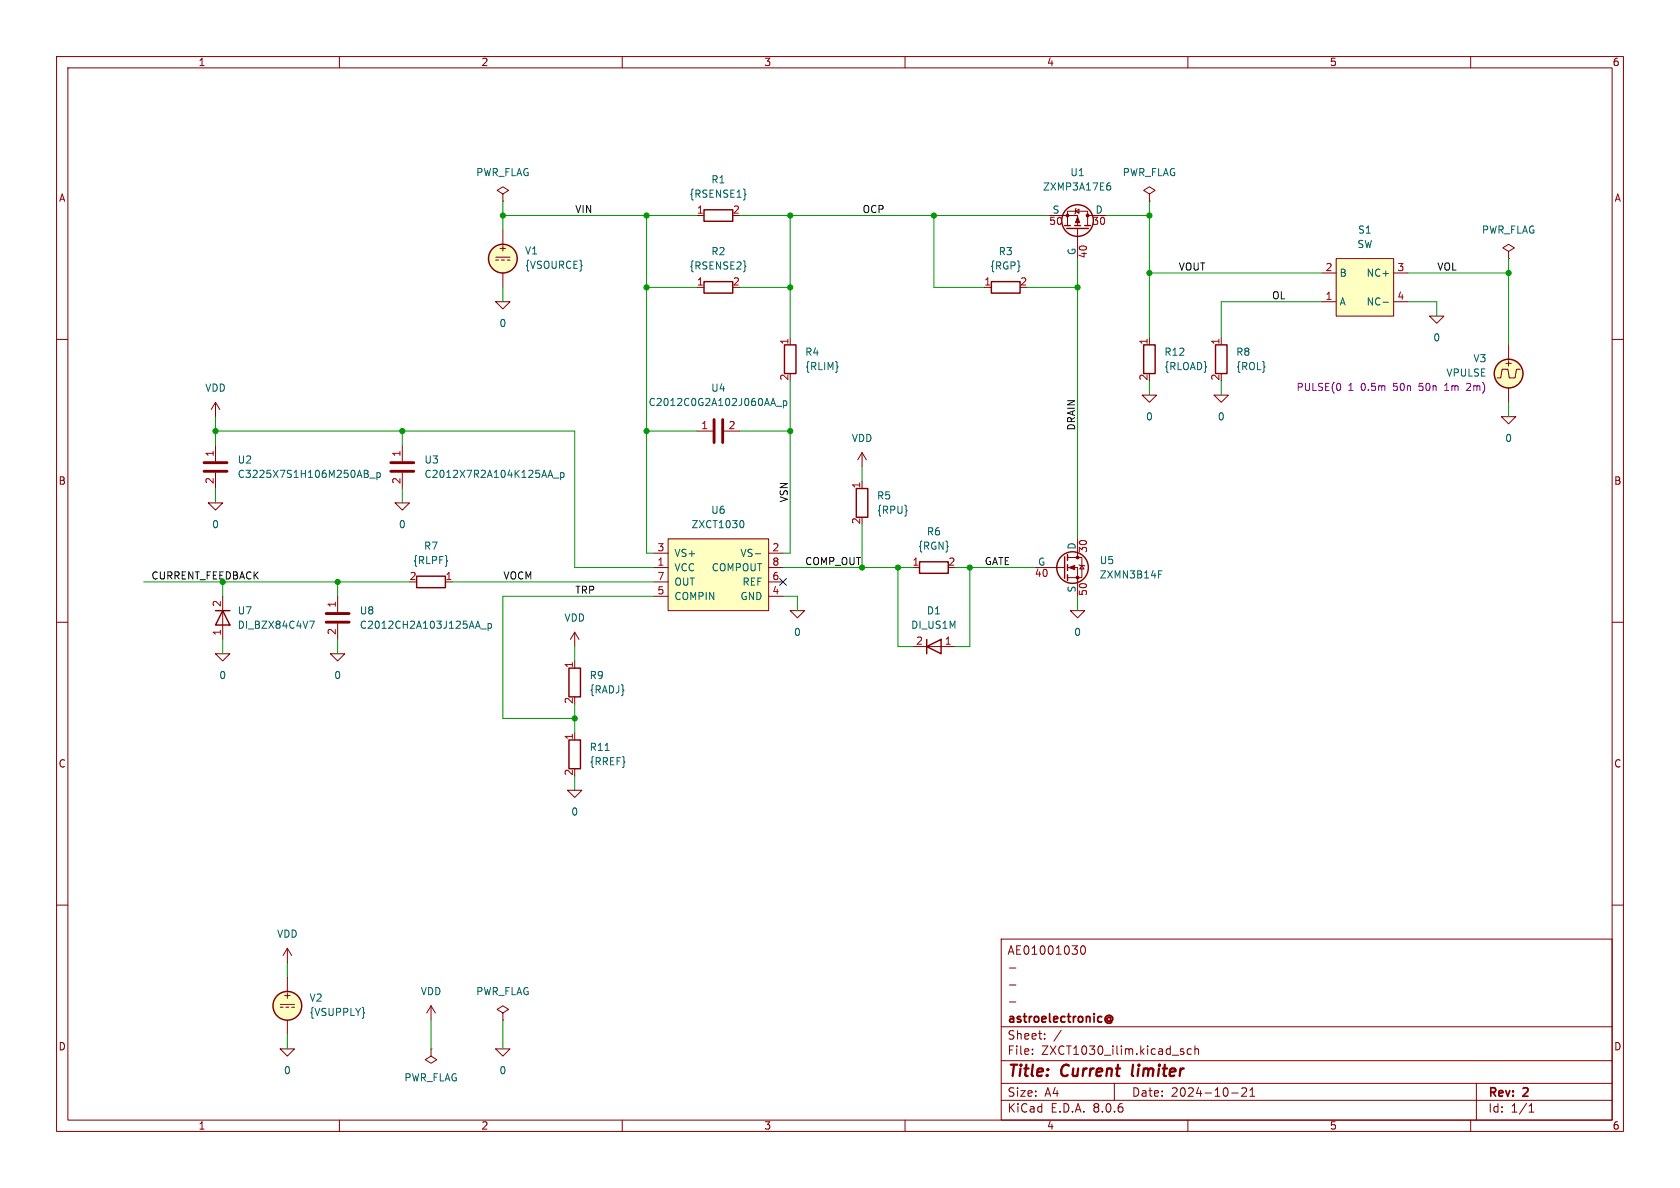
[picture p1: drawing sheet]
<svg xmlns="http://www.w3.org/2000/svg" width="297mm" height="210mm" viewBox="0 0 297 210" stroke-linecap="round" stroke-linejoin="round" font-family="sans-serif">
<g fill="none" stroke="#840000" stroke-width=".18">
<path d="M10 10h277v190h-277zM12 12h273v186h-273zM60 10v2M110 10v2M160 10v2M210 10v2M260 10v2M88.9 34.3l1-.6-1-.7-1 .7 1 .6v1.3M88.9 35.6h.1M123.2 38.1h1.3M185.4 38.1h5.1v1.8M188.7 39.9v-2.6h3.6v2.6"/>
<path d="M190.1 37.3l.7-.3v.7zM190.2 36.8l-.1 .2v.7l-.1 .1M192.3 38.1h3.3M203.2 34.3l1-.6-1-.7-1 .7 1 .6v1.3M203.2 35.6h.1M10 60h2M87.6 53.3h2.6l-1.3 1.3zM87.6 45.5h2.6M87.6 46h.5M88.6 46h.6M88.9 40.6v2.6M88.9 48.3v2.5"/>
<path d="M89.7 46h.5M123.2 50.8h1.3M139.7 59.7v1.3M174 50.8h1.3M190.5 40.4v5.3M203.2 59.7v1.3M285 60h2M38.1 71.1v2.6M38.1 78.7v2.8M38.1 71.1l-.8 1.3M38.1 71.1l.8 1.3M71.1 78.7v2.8"/>
<path d="M123.2 76.2h2.8M128 76.2h2.8M265.4 73.7h2.6l-1.3 1.2zM266.7 61v2.5M266.7 68.6v2.5M268.7 65.3h-.6l-.3 1.5h-1l-.2-1.5h-1l-.3 1.5h-.6M36.8 88.9h2.6l-1.3 1.3zM38.1 83.6v2.8M69.8 88.9h2.6l-1.3 1.3zM71.1 83.6v2.8M152.4 85.1v1.3M188.7 98.6h2.6v3.5h-2.6"/>
<path d="M190.5 95.3v3.3M190.8 99.8l.1 .1h.7l.2 .2M191.3 99.9l.3 .7h-.7zM10 110h2M78.7 102.9h1.3M139.7 108h2.5l-1.2 1.2zM161.3 100.3h1.3M161.3 114.3h7.6M182.9 100.3h5.3M188.7 100.3h1.8v5.1M285 110h2M10 160h2"/>
<path d="M285 160h2M177 166h108v32h-108zM178.5 177.1h1.1M178.5 174.1h1.1M178.5 171.1h1.1M191.2 167.3l.2-.1a.81 .81 0 0 1 .6 .6 .81 .81 0 0 1-.3 .8l-.2 .1a.81 .81 0 0 1-.3-1.4zM60 198v2M110 198v2M160 198v2M177 194.5h108M177 191.5h108M177 187.5h108"/>
<path d="M177 181.5h108M182.5 186.3v.1M182.5 185.5v.1M184.7 183.6v.1M184.7 182.8v.1M187.6 182.1l-1.3 2M197 191.5v3M208.9 185.9l.3 .1 .1 .2-.2 .2h-.3M208.9 185.4l.3 .1M210 198v2M210.6 185.5l-.4-.1-.3 .3v.4l.1 .2h.6M211.2 185.5l.3-.1 .3 .1 .1 .9"/>
<path d="M211.2 184.9v1.5M217.7 193.2h1.2M219.5 192.4l.6-.1 .2 .1 .1 .3-.9 1.1h.9M221 193.8h.8M221 192.7l.4-.4v1.5M260 198v2M261 191.5v6.5M270.3 196.6h.9M270.3 195.5l.4-.4v1.5"/>
</g>
<path d="M200.3 188.2l-.1 1.9" fill="none" stroke="#840000" stroke-width=".4"/>
<path d="M195.6 179.7a.61 .61 0 0 1 .9-.1 .61 .61 0 0 1 0 .9l-.2-.1M196.3 180a.36 .36 0 0 0-.5-.1 .36 .36 0 0 0 0 .6 .36 .36 0 0 0 .5-.1M196.3 179.8v.6M195.6 180.7a.69 .69 0 0 0 1 0" fill="none" stroke="#840000" stroke-width=".3"/>
<path d="M126.2 74.2v4M127.8 74.2v4M36.1 83.3h4M36.1 81.8h4M69.1 83.3h4.1M69.1 81.8h4.1" fill="none" stroke="#840000" stroke-width=".51"/>
<g fill="none" stroke="#006464" stroke-width=".18">
<path d="M131.7 34.3l.2 .1h-.2M195.9 32.8h.2l.3 .3-.1 .4-.4 .1M196 32.3h.2M131.7 47l.2 .1h-.2M137.2 71.8h1M138.5 70.9v1.2M138.5 70.9h.4l.2 .2-.1 .5h-.5M64.8 83.7l.3 .3v.3l-.2 .1M64.9 83.2l.2 .2-.2 .3M65.4 84.5h.9M66.6 83.6h.4l.2 .2-.1 .5h-.5M66.6 83.6v1.2"/>
<path d="M97.3 83.1l.4 1.3M97.8 84.5h1M99.1 83.6v1.2M99.1 83.6h.4l.2 .2-.1 .5h-.5M204.8 101.5h.4M204.8 100.9h.6"/>
</g>
<g fill="none" stroke="#840000" stroke-width=".25">
<path d="M124.5 37.1h5v2h-5zM188.2 39.9h1M190 39.9h1M191.8 39.9h1M124.5 49.8h5v2h-5zM175.3 49.8h5v2h-5zM188.6 40.4h3.8M138.7 61h2v5h-2zM202.2 61h2v5h-2zM151.4 86.4h2v5h-2zM162.6 99.3h5v2h-5zM188.2 98.4v3.8"/>
<path d="M188.7 98v1.1M188.7 99.8v1M73.7 101.9h5v2h-5zM163.8 114.3l2.6-1.3v2.6zM163.8 113v2.6M188.7 101.6v1"/>
<circle cx="190.5" cy="39" r="2.79"/>
<circle cx="88.9" cy="45.7" r="2.54"/>
<circle cx="266.7" cy="66" r="2.54"/>
<circle cx="189.6" cy="100.3" r="2.79"/>
</g>
<g fill="#ffffc2" stroke="#ffffc2" stroke-width=".18">
<circle cx="88.9" cy="45.7" r="2.54"/>
<circle cx="266.7" cy="66" r="2.54"/>
</g>
<path d="M255.4 69h.7M255.6 67.9l-.2 .2M259.8 67.8l-.5 .1M259.9 68.3l-.7 .7h.8" fill="none" stroke="#840084" stroke-width=".18"/>
<g fill="#840000" stroke="#840000" stroke-width=".18">
<path d="M190.5 38.4l.4 1h-.8z"/>
<path d="M189 100.3l1-.4v.8z"/>
<circle cx="188.7" cy="38.1" r=".25"/>
<circle cx="192.3" cy="38.1" r=".25"/>
<circle cx="190.5" cy="102.1" r=".25"/>
<circle cx="190.5" cy="98.6" r=".25"/>
</g>
<path d="M118.1 95.3h17.8v12.7h-17.8z" fill="#ffffc2"/>
<g fill="none" stroke="#840000" stroke-width=".18">
<path d="M215.9 59.7v1.3M266.7 44.5l1-.7-1-.6-1 .6 1 .7v1.2M266.7 45.7h.1M201.9 69.9h2.6l-1.3 1.2zM214.6 69.9h2.6l-1.3 1.2zM115.6 97.8h2.5M118.1 95.3h17.8v12.7h-17.8zM135.9 97.8h2.5M152.4 80l-.8 1.3M152.4 80v2.6M152.4 80l.8 1.3M38.1 115.6h2.5l-1.2 1.2z"/>
<path d="M39.4 105.4v7.6M58.4 115.6h2.6l-1.3 1.2zM59.7 105.4v2.8M59.7 110.2v2.8M101.6 111.8l-.8 1.2M101.6 111.8v2.5M101.6 116.8v1.3M101.6 111.8l.8 1.2M115.6 100.3h2.5M115.6 105.4h2.5M115.6 102.9h2.5M135.9 100.3h2.5"/>
<path d="M135.9 105.4h2.5M135.9 102.9h2.5M189.2 108h2.6l-1.3 1.2zM100.3 139.7h2.6l-1.3 1.3zM101.6 129.5v1.3M49.5 177.5h2.6M49.5 178.1h.5M50.5 178.1h.6M50.8 167.6l-.8 1.3M50.8 167.6v2.6M50.8 172.7v2.6M50.8 167.6l.8 1.3"/>
<path d="M51.6 178.1h.5M76.2 177.8l-.8 1.3M76.2 177.8v2.5M76.2 177.8l.8 1.3M88.9 179.1l1-.7-1-.6-1 .6 1 .7v1.2M49.5 185.4h2.6l-1.3 1.3zM50.8 180.3v2.6M76.2 185.4v1.3l1 .6-1 .7-1-.7 1-.6M76.2 185.4h.1M87.6 185.4h2.6l-1.3 1.3zM88.9 180.3h.1"/>
</g>
<path d="M131.2 92a.79 .79 0 0 1 0 1.3M133.5 97.9h1M54.7 109.8h.9l-.6 1.3M85 111.2h1M86.3 110.2v1.3M86.3 110.3l.4-.1 .2 .3-.1 .5h-.5M107 132.7h.7" fill="none" stroke="#006464" stroke-width=".18"/>
<g fill="none" stroke="#840000" stroke-width=".25">
<path d="M214.9 61h2v5h-2zM38.1 108h2.5M39.4 108l1.2 2.5h-2.5zM100.6 118.1h2v5.1h-2zM100.6 130.8h2v5.1h-2z"/>
<circle cx="50.8" cy="177.8" r="2.54"/>
</g>
<circle cx="50.8" cy="177.8" r="2.54" fill="#ffffc2" stroke="#ffffc2" stroke-width=".18"/>
<path d="M57.7 110h4M57.7 108.5h4" fill="none" stroke="#840000" stroke-width=".51"/>
<path d="M236.2 45.7h10.2v10.2h-10.2z" fill="#ffffc2"/>
<path d="M233.7 53.3h2.5M233.7 48.3h2.5M236.2 45.7h10.2v10.2h-10.2zM246.4 53.3h2.5M246.4 48.3h2.5M252.7 55.9h2.6l-1.3 1.3z" fill="none" stroke="#840000" stroke-width=".18"/>
<path d="M244.5 53.4h1" fill="none" stroke="#006464" stroke-width=".18"/>
<g fill="none" stroke="#009600" stroke-width=".18">
<path d="M88.9 38.1h34.3M88.9 35.6v5M114.3 38.1v59.7h1.3M130.8 38.1h54.6M139.7 38.1v21.6M165.1 38.1v12.7h8.9M195.6 38.1h7.6M203.2 35.6v24.1M88.9 50.8v2.5M114.3 50.8h8.9M130.8 50.8h8.9M181.6 50.8h8.9"/>
<path d="M190.5 45.7v49.6M203.2 48.3h30.5M233.7 53.3h-17.8v6.4M248.9 48.3h17.8M248.9 53.3h5.1v2.6M266.7 45.7v15.3M38.1 76.2h63.5v24.1h14M38.1 73.7v5M71.1 76.2v2.5M114.3 76.2h8.9M130.8 76.2h8.9M139.7 67.3v30.5h-1.3"/>
<path d="M203.2 67.3v2.6M215.9 67.3v2.6M266.7 71.1v2.6M38.1 86.4v2.5M71.1 86.4v2.5M152.4 82.6v2.5M152.4 92.7v7.6M25.4 102.9h47M39.4 102.9v2.5M39.4 113v2.6M59.7 102.9v2.5M59.7 113v2.6"/>
<path d="M80 102.9h35.6M101.6 114.3v2.5M115.6 105.4h-26.7v21.6h12.7M138.4 100.3h22.9M138.4 105.4h2.6v2.6M158.7 100.3v14h2.6M168.9 100.3h14M171.4 100.3v14h-2.5M190.5 105.4v2.6M101.6 124.5v5M101.6 137.2v2.5M50.8 170.2v2.5"/>
<path d="M50.8 182.9v2.5M76.2 180.3v5.1M88.9 180.3v5.1"/>
</g>
<path d="M137.8 102.3l1.2 1.2M139 102.3l-1.2 1.2" fill="none" stroke="#000084" stroke-width=".18"/>
<g fill="#009600" stroke="#009600" stroke-width=".18">
<circle cx="71.1" cy="76.2" r=".46"/>
<circle cx="59.7" cy="102.9" r=".46"/>
<circle cx="114.3" cy="38.1" r=".46"/>
<circle cx="114.3" cy="50.8" r=".46"/>
<circle cx="88.9" cy="38.1" r=".46"/>
<circle cx="139.7" cy="50.8" r=".46"/>
<circle cx="139.7" cy="76.2" r=".46"/>
<circle cx="114.3" cy="76.2" r=".46"/>
<circle cx="38.1" cy="76.2" r=".46"/>
<circle cx="158.7" cy="100.3" r=".46"/>
<circle cx="171.4" cy="100.3" r=".46"/>
<circle cx="165.1" cy="38.1" r=".46"/>
<circle cx="139.7" cy="38.1" r=".46"/>
<circle cx="190.5" cy="50.8" r=".46"/>
<circle cx="101.6" cy="127" r=".46"/>
<circle cx="203.2" cy="38.1" r=".46"/>
<circle cx="203.2" cy="48.3" r=".46"/>
<circle cx="266.7" cy="48.3" r=".46"/>
</g>
<g font-size="2.8" fill="#840000">
<text x="178" y="190.9">Title:</text>
<text x="187.7" y="190.9">Current</text>
<text x="200.9" y="190.9">limiter</text>
</g>
<g font-size="2.1" fill="#840000">
<text x="178" y="169">AE01001030</text>
<text x="178" y="184">Sheet:</text>
<text x="178" y="181.2">astroelectronic@</text>
<text x="178" y="186.7">File:</text>
<text x="184.1" y="186.7">ZXCT1030_ilim.kicad_sch</text>
<text x="178" y="196.9">KiCad</text>
<text x="178" y="194.1">Size:</text>
<text x="184.7" y="194.1">A4</text>
<text x="185.7" y="196.9">E.D.A.</text>
<text x="193.3" y="196.9">8.0.6</text>
<text x="200" y="194.1">Date:</text>
<text x="207" y="194.1">2024-10-21</text>
<text x="263" y="194.3">Rev:</text>
<text x="263" y="196.9">Id:</text>
<text x="267.1" y="196.9">1/1</text>
<text x="269.4" y="194.3">2</text>
</g>
<g font-size="1.8" fill="#840000">
<text x="35" y="11.9">1</text>
<text x="85" y="11.9">2</text>
<text x="135" y="11.9">3</text>
<text x="185" y="11.9">4</text>
<text x="235" y="11.9">5</text>
<text x="285" y="11.9">6</text>
<text x="10.3" y="35.9">A</text>
<text x="285.3" y="35.9">A</text>
<text x="88" y="44.7">+</text>
<text x="265.8" y="65">+</text>
<text x="10.3" y="85.9">B</text>
<text x="285.3" y="85.9">B</text>
<text x="10.3" y="135.9">C</text>
<text x="285.3" y="135.9">C</text>
<text x="49.9" y="176.8">+</text>
<text x="10.3" y="185.9">D</text>
<text x="285.3" y="185.9">D</text>
<text x="35" y="199.9">1</text>
<text x="85" y="199.9">2</text>
<text x="135" y="199.9">3</text>
<text x="185" y="199.9">4</text>
<text x="235" y="199.9">5</text>
<text x="285" y="199.9">6</text>
</g>
<g font-size="1.8" fill="#006464">
<text x="84.1" y="31.3">PWR_FLAG</text>
<text x="121.8" y="35.2">{RSENSE1}</text>
<text x="125.7" y="32.6">R1</text>
<text x="184.3" y="33.9">ZXMP3A17E6</text>
<text x="189.1" y="31.3">U1</text>
<text x="198.4" y="31.3">PWR_FLAG</text>
<text x="240" y="41.5">S1</text>
<text x="261.9" y="41.5">PWR_FLAG</text>
<text x="92.7" y="45.2">V1</text>
<text x="92.7" y="47.7">{VSOURCE}</text>
<text x="121.8" y="47.9">{RSENSE2}</text>
<text x="125.7" y="45.3">R2</text>
<text x="174.9" y="47.9">{RGP}</text>
<text x="176.5" y="45.3">R3</text>
<text x="239.9" y="44">SW</text>
<text x="236.7" y="49.1">B</text>
<text x="241.5" y="49.1">NC+</text>
<text x="88.2" y="58">0</text>
<text x="236.7" y="54.2">A</text>
<text x="241.5" y="54.2">NC-</text>
<text x="142.2" y="63.1">R4</text>
<text x="142.2" y="65.6">{RLIM}</text>
<text x="205.7" y="63.1">R12</text>
<text x="205.7" y="65.6">{RLOAD}</text>
<text x="218.4" y="63.1">R8</text>
<text x="218.4" y="65.6">{ROL}</text>
<text x="253.3" y="60.6">0</text>
<text x="260.4" y="64.2">V3</text>
<text x="36.2" y="69.4">VDD</text>
<text x="114.6" y="72">C2012C0G2A102J060AA_p</text>
<text x="125.6" y="69.4">U4</text>
<text x="255.6" y="66.8">VPULSE</text>
<text x="202.5" y="74.5">0</text>
<text x="215.2" y="74.5">0</text>
<text x="41.9" y="82.1">U2</text>
<text x="74.9" y="82.1">U3</text>
<text x="150.5" y="78.3">VDD</text>
<text x="266" y="78.3">0</text>
<text x="41.9" y="84.7">C3225X7S1H106M250AB_p</text>
<text x="74.9" y="84.7">C2012X7R2A104K125AA_p</text>
<text x="154.9" y="88.5">R5</text>
<text x="37.4" y="93.6">0</text>
<text x="70.4" y="93.6">0</text>
<text x="122.2" y="93.6">ZXCT1030</text>
<text x="125.6" y="91">U6</text>
<text x="154.9" y="91">{RPU}</text>
<text x="163.8" y="94.8">R6</text>
<text x="72.9" y="99.9">{RLPF}</text>
<text x="74.9" y="97.4">R7</text>
<text x="119.1" y="101.2">VCC</text>
<text x="119.1" y="98.7">VS+</text>
<text x="125.7" y="101.2">COMPOUT</text>
<text x="130.8" y="98.7">VS-</text>
<text x="162.2" y="97.4">{RGN}</text>
<text x="194.3" y="99.9">U5</text>
<text x="119.1" y="106.3">COMPIN</text>
<text x="119.1" y="103.7">OUT</text>
<text x="130.8" y="106.3">GND</text>
<text x="131.2" y="103.7">REF</text>
<text x="194.3" y="102.5">ZXMN3B14F</text>
<text x="41.9" y="108.8">U7</text>
<text x="41.9" y="111.4">DI_BZX84C4V7</text>
<text x="63.5" y="108.8">U8</text>
<text x="63.5" y="111.4">C2012CH2A103J125AA_p</text>
<text x="99.7" y="110.1">VDD</text>
<text x="140.3" y="112.6">0</text>
<text x="161" y="111.4">DI_US1M</text>
<text x="163.8" y="108.8">D1</text>
<text x="189.8" y="112.6">0</text>
<text x="38.7" y="120.2">0</text>
<text x="59" y="120.2">0</text>
<text x="104.1" y="120.2">R9</text>
<text x="104.1" y="122.8">{RADJ}</text>
<text x="104.1" y="132.9">R11</text>
<text x="104.1" y="135.5">{RREF}</text>
<text x="100.9" y="144.4">0</text>
<text x="48.9" y="166">VDD</text>
<text x="54.6" y="177.3">V2</text>
<text x="54.6" y="179.8">{VSUPPLY}</text>
<text x="74.3" y="176.1">VDD</text>
<text x="84.1" y="176.1">PWR_FLAG</text>
<text x="50.1" y="190.1">0</text>
<text x="71.4" y="191.4">PWR_FLAG</text>
<text x="88.2" y="190.1">0</text>
</g>
<g font-size="1.8" fill="#0f0f0f">
<text x="101.6" y="37.8">VIN</text>
<text x="152.4" y="37.8">OCP</text>
<text x="208.3" y="47.9">VOUT</text>
<text x="254" y="47.9">VOL</text>
<text x="224.8" y="53">OL</text>
<text x="190.2" y="76.2" transform="rotate(-90 190.2 76.2)">DRAIN</text>
<text x="139.4" y="88.9" transform="rotate(-90 139.4 88.9)">VSN</text>
<text x="174" y="100">GATE</text>
<text x="88.9" y="102.5">VOCM</text>
<text x="101.6" y="105.1">TRP</text>
</g>
<g font-size="1.8" fill="#a90000">
<text x="123.1" y="37.8">1</text>
<text x="129.5" y="37.8">2</text>
<text x="185.4" y="40.1">50</text>
<text x="186" y="37.8">S</text>
<text x="193" y="40.1">30</text>
<text x="193.6" y="37.8">D</text>
<text x="190.2" y="45.2" transform="rotate(-90 190.2 45.2)">G</text>
<text x="192.5" y="45.8" transform="rotate(-90 192.5 45.8)">40</text>
<text x="123.1" y="50.5">1</text>
<text x="129.5" y="50.5">2</text>
<text x="173.9" y="50.5">1</text>
<text x="180.3" y="50.5">2</text>
<text x="234.2" y="53.1">1</text>
<text x="234.2" y="48">2</text>
<text x="246.9" y="48">3</text>
<text x="246.9" y="53.1">4</text>
<text x="139.4" y="61" transform="rotate(-90 139.4 61)">1</text>
<text x="202.9" y="61" transform="rotate(-90 202.9 61)">1</text>
<text x="215.6" y="61" transform="rotate(-90 215.6 61)">1</text>
<text x="139.4" y="67.4" transform="rotate(-90 139.4 67.4)">2</text>
<text x="202.9" y="67.4" transform="rotate(-90 202.9 67.4)">2</text>
<text x="215.6" y="67.4" transform="rotate(-90 215.6 67.4)">2</text>
<text x="123.9" y="75.9">1</text>
<text x="128.7" y="75.9">2</text>
<text x="37.8" y="80.8" transform="rotate(-90 37.8 80.8)">1</text>
<text x="70.9" y="80.8" transform="rotate(-90 70.9 80.8)">1</text>
<text x="37.8" y="85.7" transform="rotate(-90 37.8 85.7)">2</text>
<text x="70.9" y="85.7" transform="rotate(-90 70.9 85.7)">2</text>
<text x="152.1" y="86.4" transform="rotate(-90 152.1 86.4)">1</text>
<text x="152.1" y="92.8" transform="rotate(-90 152.1 92.8)">2</text>
<text x="116.1" y="100.1">1</text>
<text x="116.1" y="97.5">3</text>
<text x="136.5" y="97.5">2</text>
<text x="136.5" y="100.1">8</text>
<text x="161.2" y="100.1">1</text>
<text x="167.6" y="100.1">2</text>
<text x="183.4" y="100.1">G</text>
<text x="190.2" y="97.3" transform="rotate(-90 190.2 97.3)">D</text>
<text x="192.5" y="97.8" transform="rotate(-90 192.5 97.8)">30</text>
<text x="39.1" y="107.4" transform="rotate(-90 39.1 107.4)">2</text>
<text x="59.4" y="107.5" transform="rotate(-90 59.4 107.5)">1</text>
<text x="72.3" y="102.6">2</text>
<text x="78.7" y="102.6">1</text>
<text x="116.1" y="105.2">5</text>
<text x="116.1" y="102.6">7</text>
<text x="136.5" y="105.2">4</text>
<text x="136.5" y="102.6">6</text>
<text x="182.8" y="102.3">40</text>
<text x="190.2" y="104.8" transform="rotate(-90 190.2 104.8)">S</text>
<text x="192.5" y="105.5" transform="rotate(-90 192.5 105.5)">50</text>
<text x="39.1" y="112.5" transform="rotate(-90 39.1 112.5)">1</text>
<text x="59.4" y="112.3" transform="rotate(-90 59.4 112.3)">2</text>
<text x="101.3" y="118.2" transform="rotate(-90 101.3 118.2)">1</text>
<text x="161.9" y="114">2</text>
<text x="166.9" y="114">1</text>
<text x="101.3" y="124.5" transform="rotate(-90 101.3 124.5)">2</text>
<text x="101.3" y="130.9" transform="rotate(-90 101.3 130.9)">1</text>
<text x="101.3" y="137.2" transform="rotate(-90 101.3 137.2)">2</text>
</g>
<g font-size="1.8" fill="#840084">
<text x="229.1" y="69.3">PULSE(0</text>
<text x="238.3" y="69.3">1</text>
<text x="240.7" y="69.3">0.5m</text>
<text x="246.6" y="69.3">50n</text>
<text x="251.3" y="69.3">50n</text>
<text x="256.1" y="69.3">1m</text>
<text x="260.1" y="69.3">2m)</text>
</g>
<g font-size="1.8" fill="#009600">
<text x="142.2" y="100">COMP_OUT</text>
<text x="26.7" y="102.5">CURRENT_FEEDBACK</text>
</g>
</svg>
